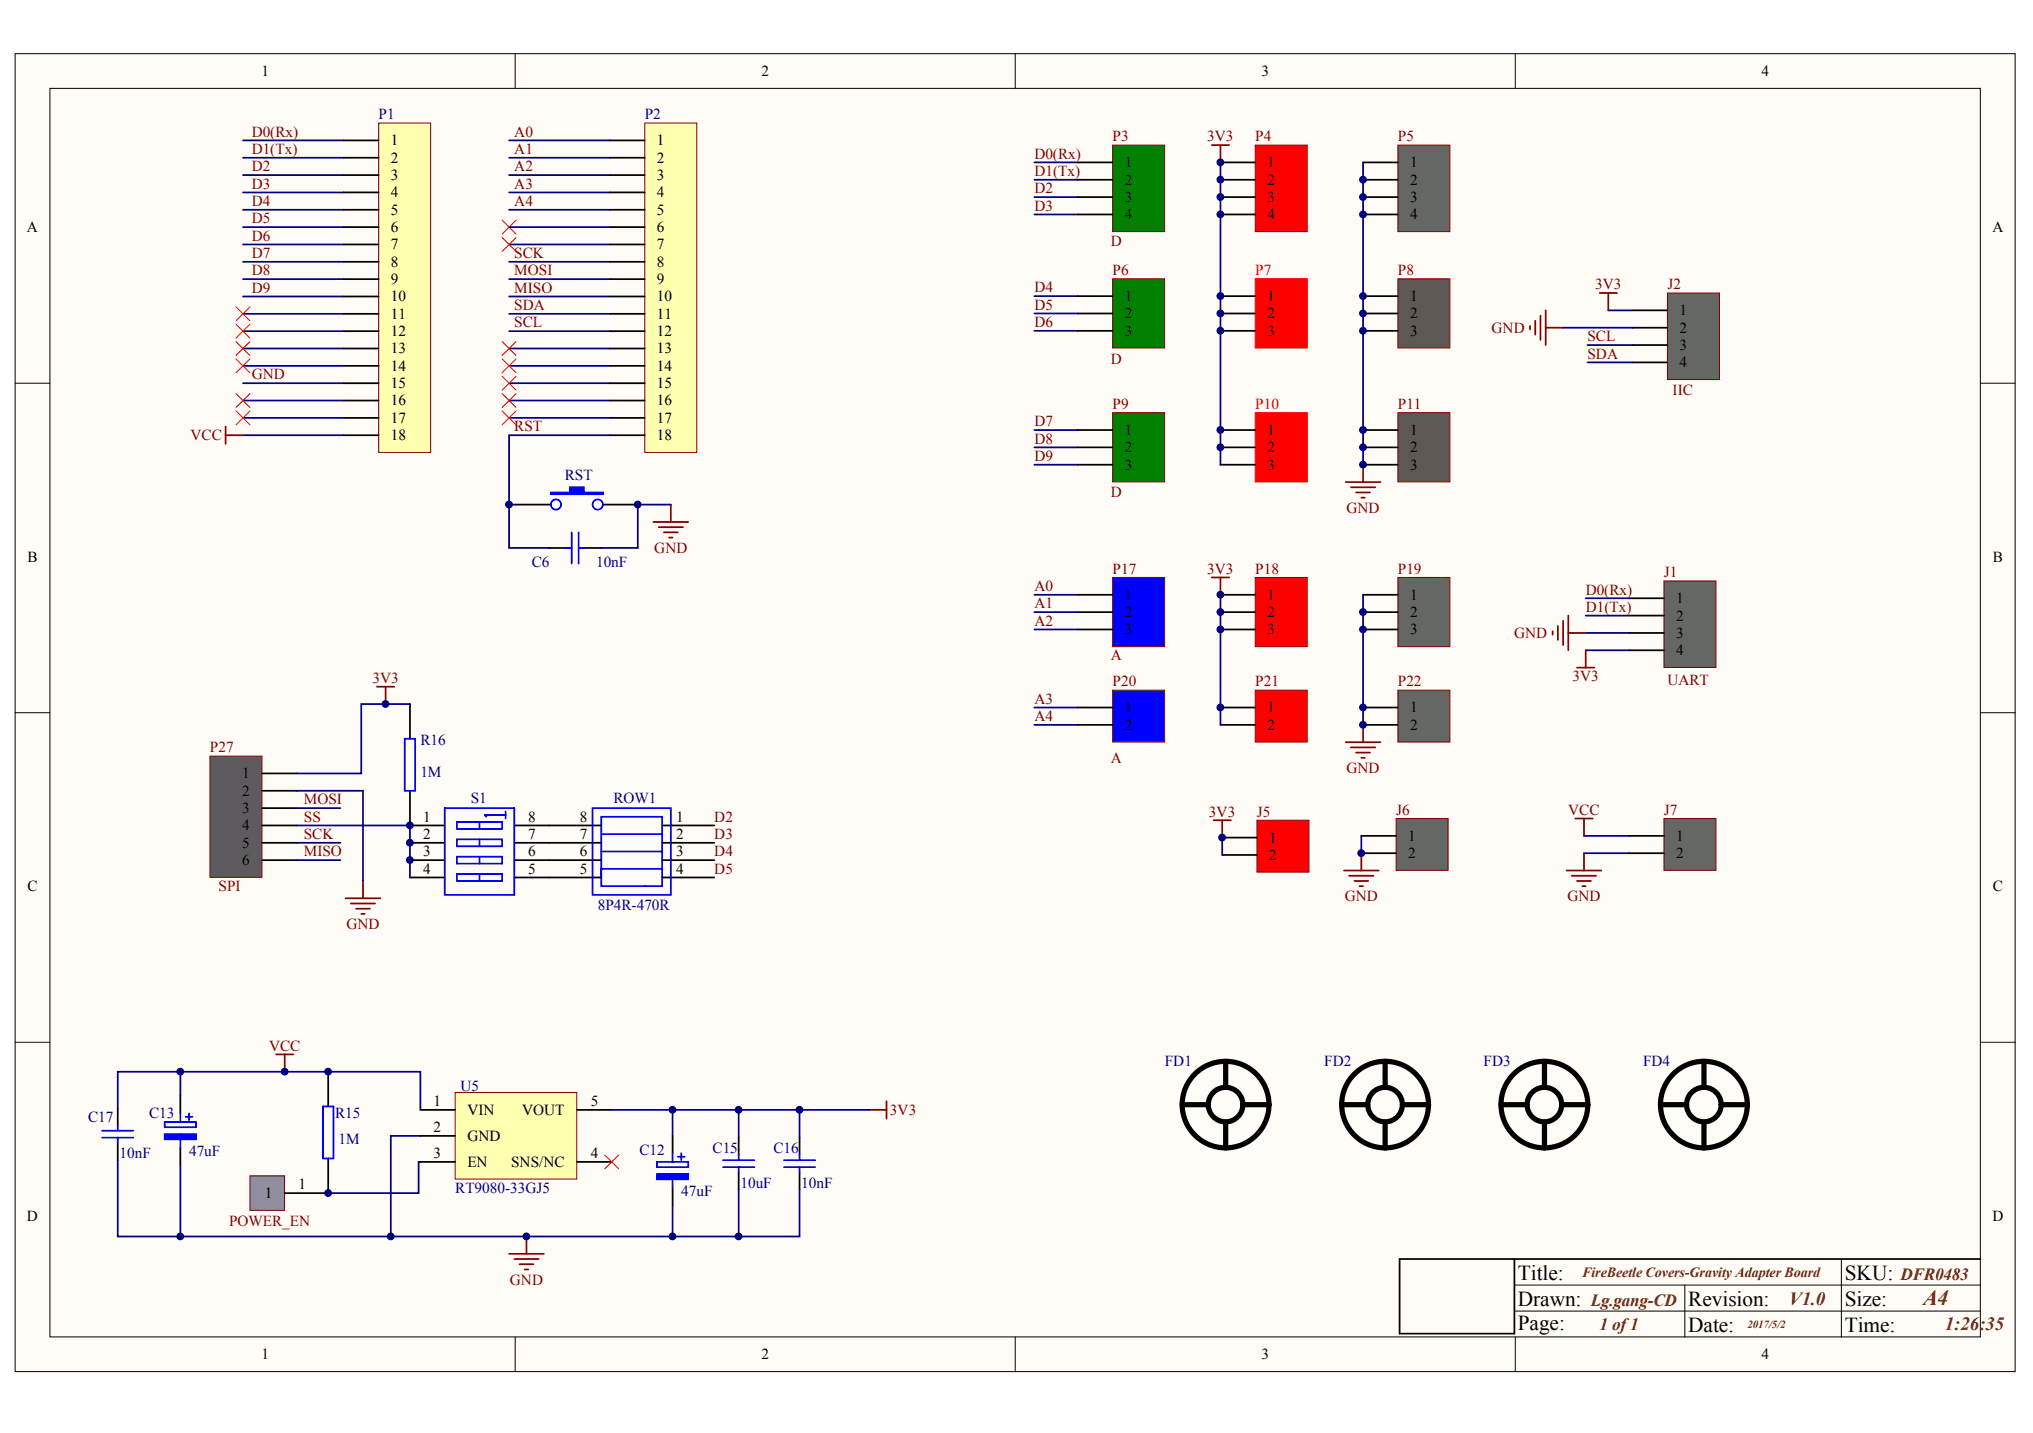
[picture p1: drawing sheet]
<svg xmlns="http://www.w3.org/2000/svg" width="287mm" height="202mm" viewBox="0 0 287 202" stroke-linecap="round" stroke-linejoin="round" font-family="sans-serif">
<g fill="#fffcf8" stroke="#000" stroke-width=".14">
<path d="M2.1 7.6h282.2v185.9h-282.2z"/>
<path d="M7 12.5h272.4v176.1h-272.4z"/>
</g>
<g fill="none" stroke="#000" stroke-width=".14">
<path d="M72.7 7.6v4.9M143.2 7.6v4.9M213.8 7.6v4.9M2.1 54.1h4.9M279.4 54.1h4.9M2.1 100.5h4.9M279.4 100.5h4.9M2.1 147h4.9M279.4 147h4.9M259.8 177.6v11M72.7 188.6v4.9M143.2 188.6v4.9"/>
<path d="M213.6 184.9h65.8M213.6 181.3h65.8M213.8 188.6v4.9M237.7 181.3v7.3"/>
</g>
<path d="M213.6 177.6v10.5h-16.1v-10.5h81.9" fill="none" stroke="#000" stroke-width=".25"/>
<path d="M34.3 19.8h14.2M34.3 22.3h14.2M34.3 24.7h14.2M34.3 27.1h14.2M34.3 29.6h14.2M34.3 32h14.2M34.3 34.5h14.2M34.3 36.9h14.2M34.3 39.4h14.2M34.3 41.8h14.2M34.3 54.1h14.2" fill="none" stroke="#000080" stroke-width=".25"/>
<path d="M53.4 17.4h7.4v46.4h-7.4z" fill="#ffffb0" stroke="#800000" stroke-width=".14"/>
<g fill="none" stroke="#000" stroke-width=".25">
<path d="M48.5 19.8h4.9M48.5 22.3h4.9M48.5 24.7h4.9M48.5 27.1h4.9M48.5 29.6h4.9M48.5 32h4.9M48.5 34.5h4.9M48.5 36.9h4.9M48.5 39.4h4.9M48.5 41.8h4.9M48.5 44.3h4.9M48.5 46.7h4.9"/>
<path d="M48.5 49.2h4.9M48.5 51.6h4.9M48.5 54.1h4.9M48.5 56.5h4.9M48.5 58.9h4.9M48.5 61.4h4.9"/>
</g>
<path d="M34.3 58.9h14.2M34.3 61.4h14.2" fill="none" stroke="#000080" stroke-width=".25"/>
<path d="M235.2 41.3h7.4v12.2h-7.4z" fill="#656764" stroke="#800000" stroke-width=".14"/>
<path d="M230.3 43.8h4.9M230.3 46.2h4.9M230.3 48.7h4.9M230.3 51.1h4.9" fill="none" stroke="#000" stroke-width=".25"/>
<path d="M177.3 115.7h7.4v7.3h-7.4z" fill="#f00" stroke="#800000" stroke-width=".14"/>
<path d="M172.4 118.2h4.9M172.4 120.6h4.9" fill="none" stroke="#000" stroke-width=".25"/>
<g fill="none" stroke="#000080" stroke-width=".25">
<path d="M145.9 22.9h6.2M145.9 25.4h6.2M145.9 27.8h6.2M145.9 30.3h6.2M145.9 44.2h6.2M145.9 46.7h6.2M145.9 41.8h6.2M220.5 46.2h9.8M224 48.7h6.3M224 51.1h6.3M226.9 43.8h3.4M145.9 60.7h6.2"/>
<path d="M145.9 63.1h6.2M145.9 65.6h6.2M223.5 117.9h6.3M223.5 120.4h6.3"/>
</g>
<path d="M215.9 46v.5M216.6 45.2v2M217.3 44.5v3.4M218.1 43.8v4.9M218.1 46.2h2.4M225.7 41.3h2.4M226.9 41.3v2.5M221 122.8h4.9M221.7 123.5h3.5M222.5 124.3h1.9M223.2 125h.5M223.5 120.4v2.4" fill="none" stroke="#800000" stroke-width=".25"/>
<path d="M234.7 81.9h7.4v12.3h-7.4z" fill="#656764" stroke="#800000" stroke-width=".14"/>
<path d="M229.8 84.4h4.9M229.8 86.8h4.9M229.8 89.3h4.9M229.8 91.7h4.9" fill="none" stroke="#000" stroke-width=".25"/>
<path d="M223.7 84.4h6.1M223.7 86.8h6.1M223.7 89.3h6.1M223.7 91.7h6.1" fill="none" stroke="#000080" stroke-width=".25"/>
<path d="M219 89v.5M219.8 88.3v2M220.5 87.6v3.4M221.3 86.8v4.9M221.3 89.3h2.4M222.5 94.2h2.4M223.7 91.7v2.5" fill="none" stroke="#800000" stroke-width=".25"/>
<path d="M197 115.5h7.3v7.3h-7.3z" fill="#656764" stroke="#800000" stroke-width=".14"/>
<path d="M192.1 117.9h4.9M192.1 120.4h4.9" fill="none" stroke="#000" stroke-width=".25"/>
<path d="M171.2 115.7h2.4M172.4 115.7v2.5M189.6 122.8h4.9M190.3 123.5h3.5M191.1 124.3h1.9M191.8 125h.5M192.1 120.4v2.4" fill="none" stroke="#800000" stroke-width=".25"/>
<g fill="none" stroke="#000" stroke-width=".74">
<path d="M166.8 155.8h3.7M172.9 149.7v3.7M172.9 158.3v3.6M175.4 155.8h3.6M189.3 155.8h3.7M195.4 149.7v3.7M195.4 158.3v3.6M197.9 155.8h3.6M211.8 155.8h3.6M217.9 149.7v3.7M217.9 158.3v3.6M220.3 155.8h3.7"/>
<path d="M234.3 155.8h3.6M240.4 149.7v3.7M240.4 158.3v3.6M242.8 155.8h3.7"/>
<circle cx="172.9" cy="155.8" r="2.44"/>
<circle cx="172.9" cy="155.8" r="6.1"/>
<circle cx="195.4" cy="155.8" r="2.44"/>
<circle cx="195.4" cy="155.8" r="6.1"/>
<circle cx="217.9" cy="155.8" r="2.44"/>
<circle cx="217.9" cy="155.8" r="6.1"/>
<circle cx="240.4" cy="155.8" r="2.44"/>
<circle cx="240.4" cy="155.8" r="6.1"/>
</g>
<path d="M172.4 118.2v2.4M192.1 117.9v2.5" fill="none" stroke="#000080" stroke-width=".25"/>
<path d="M177.1 20.5h7.3v12.2h-7.3z" fill="#f00" stroke="#800000" stroke-width=".14"/>
<path d="M172.2 22.9h4.9M172.2 25.4h4.9M172.2 27.8h4.9M172.2 30.3h4.9" fill="none" stroke="#000" stroke-width=".25"/>
<path d="M157 20.5h7.3v12.2h-7.3z" fill="#008000" stroke="#800000" stroke-width=".14"/>
<path d="M152.1 22.9h4.9M152.1 25.4h4.9M152.1 27.8h4.9M152.1 30.3h4.9" fill="none" stroke="#000" stroke-width=".25"/>
<path d="M197.2 20.5h7.3v12.2h-7.3z" fill="#656764" stroke="#800000" stroke-width=".14"/>
<path d="M192.3 22.9h4.9M192.3 25.4h4.9M192.3 27.8h4.9M192.3 30.3h4.9" fill="none" stroke="#000" stroke-width=".25"/>
<path d="M157 58.2h7.3v9.8h-7.3z" fill="#008000" stroke="#800000" stroke-width=".14"/>
<path d="M152.1 60.7h4.9M152.1 63.1h4.9M152.1 65.6h4.9M172.2 60.7h4.9M172.2 63.1h4.9M172.2 65.6h4.9" fill="none" stroke="#000" stroke-width=".25"/>
<path d="M177.1 58.2h7.3v9.8h-7.3z" fill="#f00" stroke="#f00" stroke-width=".14"/>
<path d="M197.2 58.2h7.3v9.8h-7.3z" fill="#5e5854" stroke="#800000" stroke-width=".14"/>
<path d="M192.3 60.7h4.9M192.3 63.1h4.9M192.3 65.6h4.9" fill="none" stroke="#000" stroke-width=".25"/>
<path d="M157 81.5h7.3v9.7h-7.3z" fill="#00f" stroke="#800000" stroke-width=".14"/>
<path d="M152.1 83.9h4.9M152.1 86.3h4.9M152.1 88.8h4.9" fill="none" stroke="#000" stroke-width=".25"/>
<path d="M177.1 81.5h7.3v9.7h-7.3z" fill="#f00" stroke="#800000" stroke-width=".14"/>
<path d="M172.2 83.9h4.9M172.2 86.3h4.9M172.2 88.8h4.9" fill="none" stroke="#000" stroke-width=".25"/>
<path d="M197.2 81.5h7.3v9.7h-7.3z" fill="#656764" stroke="#800000" stroke-width=".14"/>
<path d="M192.3 83.9h4.9M192.3 86.3h4.9M192.3 88.8h4.9" fill="none" stroke="#000" stroke-width=".25"/>
<path d="M145.9 83.9h6.2M145.9 86.3h6.2M145.9 88.8h6.2M145.9 99.8h6.2M145.9 102.3h6.2" fill="none" stroke="#000080" stroke-width=".25"/>
<path d="M157 97.4h7.3v7.3h-7.3z" fill="#00f" stroke="#800000" stroke-width=".14"/>
<path d="M152.1 99.8h4.9M152.1 102.3h4.9" fill="none" stroke="#000" stroke-width=".25"/>
<path d="M177.1 97.4h7.3v7.3h-7.3z" fill="#f00" stroke="#800000" stroke-width=".14"/>
<path d="M172.2 99.8h4.9M172.2 102.3h4.9" fill="none" stroke="#000" stroke-width=".25"/>
<path d="M197.2 97.4h7.3v7.3h-7.3z" fill="#656764" stroke="#800000" stroke-width=".14"/>
<path d="M172.2 41.8h4.9M172.2 44.2h4.9M172.2 46.7h4.9M192.3 99.8h4.9M192.3 102.3h4.9" fill="none" stroke="#000" stroke-width=".25"/>
<path d="M177.1 39.3h7.3v9.8h-7.3z" fill="#f00" stroke="#f00" stroke-width=".14"/>
<path d="M197.2 39.3h7.3v9.8h-7.3z" fill="#5e5854" stroke="#800000" stroke-width=".14"/>
<path d="M192.3 41.8h4.9M192.3 44.2h4.9M192.3 46.7h4.9" fill="none" stroke="#000" stroke-width=".25"/>
<path d="M157 39.3h7.3v9.8h-7.3z" fill="#008000" stroke="#800000" stroke-width=".14"/>
<path d="M152.1 41.8h4.9M152.1 44.2h4.9M152.1 46.7h4.9" fill="none" stroke="#000" stroke-width=".25"/>
<path d="M172.2 22.9v42.7M192.3 22.9v42.7M34.3 44.3h14.2M34.3 46.7h14.2M34.3 49.2h14.2M34.3 51.6h14.2M34.3 56.5h14.2M172.2 83.9v18.4M192.3 83.9v18.4M94.9 160.2v-3.6h9.3v3.9" fill="none" stroke="#000080" stroke-width=".25"/>
<g fill="none" stroke="#800000" stroke-width=".25">
<path d="M171 20.5h2.4M172.2 20.5v2.4M189.8 68h5M190.6 68.7h3.4M191.3 69.5h2M192.1 70.2h.4M192.3 65.6v2.4M171 81.5h2.4M172.2 81.5v2.4M189.8 104.7h5M190.6 105.4h3.4M191.3 106.2h2"/>
<path d="M192.1 106.9h.4M192.3 102.3v2.4M71.8 176.9h4.9M72.6 177.6h3.4M73.3 178.3h2M74 179.1h.5M74.3 174.4v2.5"/>
</g>
<path d="M33.3 43.3l2 1.9M33.3 45.7l2 2M33.3 48.2l2 1.9M33.3 50.6l2 2M33.3 55.5l2 2M35.3 43.3l-2 1.9M35.3 45.7l-2 2M35.3 48.2l-2 1.9M35.3 50.6l-2 2M35.3 55.5l-2 2" fill="none" stroke="#f00" stroke-width=".14"/>
<path d="M64.2 154.1h17.2v12.2h-17.2z" fill="#ffffb0" stroke="#800000" stroke-width=".14"/>
<g fill="none" stroke="#000" stroke-width=".25">
<path d="M25.4 154.6v2.5M46.3 151.2v4.9M59.3 156.6h4.9M81.4 156.6h4.9M25.4 161.9v2.5M46.3 163.4v4.9M59.3 160.2h4.9M59.3 163.9h4.9M81.4 163.9h4.9M94.9 160.2v2.5M94.9 167.6v2.4M104.2 160.5v2.4"/>
<path d="M104.2 165.4v2.4M112.8 160.5v2.4M112.8 165.4v2.4"/>
</g>
<path d="M85.3 162.9l2 2M87.3 162.9l-2 2" fill="none" stroke="#f00" stroke-width=".14"/>
<path d="M25.4 154.6v-3.4h33.9v5.4M86.3 156.6h8.6M104.2 156.6h8.6v3.9M112.8 156.6h9.8M25.4 164.4v10h29.7M59.3 160.2h-4.2v14.2h39.8M59.3 163.9h-.2v4.4h-12.8M104.2 167.8v6.6h-9.3v-4.4" fill="none" stroke="#000080" stroke-width=".25"/>
<g fill="none" stroke="#00f" stroke-width=".25">
<path d="M23.2 158.3h4.5v.7h-4.5zM25.4 157.1v1.2M25.4 160v1.9M26.2 157.5h1M26.7 157.1v.9M45.6 156.1h1.4v7.3h-1.4zM92.7 163.9h4.4v.7h-4.4zM94.9 162.7v1.2M94.9 165.6v2M95.6 163.2h1M96.1 162.7v1M102 164.6h4.4"/>
<path d="M102 163.7h4.4M104.2 162.9v.8M104.2 164.6v.8M110.6 164.6h4.4M110.6 163.7h4.4M112.8 162.9v.8M112.8 164.6v.8"/>
</g>
<g fill="#00f" stroke="#00f" stroke-width=".25">
<path d="M92.7 165.6h4.4v.7h-4.4z" fill-rule="evenodd"/>
<path d="M23.2 160h4.5v.7h-4.5z" fill-rule="evenodd"/>
</g>
<path d="M122.6 156.6h2.5M125.1 155.3v2.5" fill="none" stroke="#800000" stroke-width=".25"/>
<path d="M234.7 115.5h7.4v7.3h-7.4z" fill="#656764" stroke="#800000" stroke-width=".14"/>
<path d="M229.8 117.9h4.9M229.8 120.4h4.9" fill="none" stroke="#000" stroke-width=".25"/>
<path d="M35.3 165.9h4.8v4.8h-4.8z" fill="#8b8099" stroke="#800000" stroke-width=".14"/>
<path d="M40.2 168.3h6.1" fill="none" stroke="#000" stroke-width=".25"/>
<g fill="none" stroke="#000080" stroke-width=".25">
<path d="M71.8 19.8h14.3M71.8 22.3h14.3M71.8 24.7h14.3M71.8 27.1h14.3M71.8 29.6h14.3M71.8 34.5h14.3M71.8 36.9h14.3M71.8 39.4h14.3M71.8 41.8h14.3M71.8 44.3h14.3M71.8 46.7h14.3M71.8 49.2h14.3"/>
<path d="M71.8 51.6h14.3M71.8 54.1h14.3M71.8 56.5h14.3M112.8 167.8v6.6h-8.6"/>
</g>
<path d="M31.8 60.2v2.4M31.8 61.4h2.5M222.2 115.5h2.5M223.5 115.5v2.4M38.9 148.7h2.5M40.2 148.7v2.5" fill="none" stroke="#800000" stroke-width=".25"/>
<path d="M33.3 58l2 1.9M35.3 58l-2 1.9" fill="none" stroke="#f00" stroke-width=".14"/>
<path d="M91 17.4h7.3v46.4h-7.3z" fill="#ffffb0" stroke="#800000" stroke-width=".14"/>
<g fill="none" stroke="#000" stroke-width=".25">
<path d="M86.1 19.8h4.9M86.1 22.3h4.9M86.1 24.7h4.9M86.1 27.1h4.9M86.1 29.6h4.9M86.1 32h4.9M86.1 34.5h4.9M86.1 36.9h4.9M86.1 39.4h4.9M86.1 41.8h4.9M86.1 44.3h4.9M86.1 46.7h4.9"/>
<path d="M86.1 49.2h4.9M86.1 51.6h4.9M86.1 54.1h4.9M86.1 56.5h4.9M86.1 58.9h4.9M72.8 71.2h4.9M77.5 77.3h2.4M82.4 77.3h2.4M85.1 71.2h4.9M86.1 61.4h4.9M57.8 99.3v4.9M57.8 111.5v4.9h4.9"/>
<path d="M57.8 118.9h4.9M72.6 116.4h12.2M72.6 118.9h12.2M93.4 116.4h7.4M93.4 118.9h7.4M57.8 121.3h4.9M57.8 123.8h4.9M72.6 121.3h12.2M72.6 123.8h12.2M93.4 121.3h7.4M93.4 123.8h7.4"/>
</g>
<path d="M71.8 32h14.3M71.8 58.9h14.3M71.8 71.2v6.1h5.7M86.1 61.4h-14.3v9.8h1M94.6 71.2h-4.6v6.1h-5.2" fill="none" stroke="#000080" stroke-width=".25"/>
<g fill="none" stroke="#f00" stroke-width=".14">
<path d="M70.8 31.1l2 1.9M70.8 33.5l2 2M72.8 31.1l-2 1.9M72.8 33.5l-2 2M70.8 48.2l2 1.9M70.8 50.6l2 2M70.8 53.1l2 1.9M70.8 55.5l2 2M70.8 58l2 1.9M72.8 48.2l-2 1.9M72.8 50.6l-2 2M72.8 53.1l-2 1.9"/>
<path d="M72.8 55.5l-2 2M72.8 58l-2 1.9"/>
</g>
<path d="M77.7 69.5h2.7v-.8h2v.8h2.7v.2h-7.4z" fill-rule="evenodd" fill="#00f" stroke="#00f" stroke-width=".25"/>
<g fill="none" stroke="#00f" stroke-width=".25">
<path d="M79.9 77.3h.8M80.7 75.1v4.4M81.6 77.3h.8M81.6 75.1v4.4M57.1 104.2h1.5v7.3h-1.5zM62.7 114h9.9v12.2h-9.9zM64.5 116h6.3v.9h-6.3zM64.5 118.4h6.3v1h-6.3zM67.6 116v.9M67.6 118.4v1M71.3 115h-2.9l.2 .2M71.3 114.5v1"/>
<path d="M83.6 114h11v12.2h-11zM84.8 117.7h8.6M64.5 120.8h6.3v1h-6.3zM64.5 123.3h6.3v1h-6.3zM67.6 120.8v1M67.6 123.3v1M84.8 122.6h8.6v2.4h-8.6zM84.8 120.1h8.6M93.4 122.6v-7.4h-8.6v8.6"/>
<circle cx="78.4" cy="71.2" r=".72"/>
<circle cx="84.3" cy="71.2" r=".72"/>
</g>
<path d="M92.2 73.6h4.9M92.9 74.4h3.5M93.7 75.1h1.9M94.4 75.8h.5M94.6 71.2v2.4M53.2 96.9h2.4M54.4 96.9v2.4" fill="none" stroke="#800000" stroke-width=".25"/>
<path d="M29.6 106.7h7.4v17.1h-7.4z" fill="#5d5b60" stroke="#800000" stroke-width=".14"/>
<path d="M37 109.1h4.9M37 111.5h4.9M37 114h4.9M37 116.4h4.9M37 118.9h4.9M37 121.3h4.9M16.6 156.3v2.5M16.6 161.2v2.5" fill="none" stroke="#000" stroke-width=".25"/>
<path d="M48.8 126.7h4.9M49.5 127.5h3.4M50.2 128.2h2M51 128.9h.5M51.2 124.3v2.4" fill="none" stroke="#800000" stroke-width=".25"/>
<path d="M57.8 99.3h-6.8v9.8h-9.1M41.9 116.4h15.9v7.4M41.9 111.5h9.3v12.8M41.9 114h6.1M41.9 118.9h6.1M41.9 121.3h6.1M25.4 151.2h-8.8v5.1M16.6 163.7v10.7h8.8" fill="none" stroke="#000080" stroke-width=".25"/>
<path d="M14.4 159.5h4.4M16.6 158.8v.7M14.4 160.5h4.4M16.6 160.5v.7" fill="none" stroke="#00f" stroke-width=".25"/>
<g fill="#000080" stroke="#000080" stroke-width=".14">
<circle cx="25.4" cy="174.4" r=".48"/>
<circle cx="25.4" cy="151.2" r=".48"/>
<circle cx="40.2" cy="151.2" r=".48"/>
<circle cx="46.3" cy="168.3" r=".48"/>
<circle cx="46.3" cy="151.2" r=".48"/>
<circle cx="54.4" cy="99.3" r=".48"/>
<circle cx="55.1" cy="174.4" r=".48"/>
<circle cx="57.8" cy="121.3" r=".48"/>
<circle cx="57.8" cy="118.9" r=".48"/>
<circle cx="57.8" cy="116.4" r=".48"/>
<circle cx="71.8" cy="71.2" r=".48"/>
<circle cx="74.3" cy="174.4" r=".48"/>
<circle cx="90" cy="71.2" r=".48"/>
<circle cx="94.9" cy="174.4" r=".48"/>
<circle cx="94.9" cy="156.6" r=".48"/>
<circle cx="104.2" cy="174.4" r=".48"/>
<circle cx="104.2" cy="156.6" r=".48"/>
<circle cx="112.8" cy="156.6" r=".48"/>
<circle cx="172.2" cy="99.8" r=".48"/>
<circle cx="172.2" cy="88.8" r=".48"/>
<circle cx="172.2" cy="86.3" r=".48"/>
<circle cx="172.2" cy="83.9" r=".48"/>
<circle cx="172.2" cy="63.1" r=".48"/>
<circle cx="172.2" cy="60.6" r=".48"/>
<circle cx="172.2" cy="46.7" r=".48"/>
<circle cx="172.2" cy="44.2" r=".48"/>
<circle cx="172.2" cy="41.8" r=".48"/>
<circle cx="172.2" cy="30.2" r=".48"/>
<circle cx="172.2" cy="27.8" r=".48"/>
<circle cx="172.2" cy="25.3" r=".48"/>
<circle cx="172.2" cy="22.9" r=".48"/>
<circle cx="172.4" cy="118.1" r=".48"/>
<circle cx="192" cy="120.3" r=".48"/>
<circle cx="192.3" cy="102.2" r=".48"/>
<circle cx="192.3" cy="99.8" r=".48"/>
<circle cx="192.3" cy="88.8" r=".48"/>
<circle cx="192.3" cy="86.3" r=".48"/>
<circle cx="192.3" cy="65.5" r=".48"/>
<circle cx="192.3" cy="63.1" r=".48"/>
<circle cx="192.3" cy="60.6" r=".48"/>
<circle cx="192.3" cy="46.7" r=".48"/>
<circle cx="192.3" cy="44.2" r=".48"/>
<circle cx="192.3" cy="41.8" r=".48"/>
<circle cx="192.3" cy="30.2" r=".48"/>
<circle cx="192.3" cy="27.8" r=".48"/>
<circle cx="192.3" cy="25.3" r=".48"/>
</g>
<text font-size="3.1" fill="#630" x="271.3" y="184">A4</text>
<g font-size="3">
<text x="214.1" y="180.6">Title:</text>
<text x="214.1" y="184.2">Drawn:</text>
<text x="238.2" y="184.2">Revision:</text>
<text x="260.3" y="180.6">SKU:</text>
<text x="260.3" y="184.2">Size:</text>
<text x="214.1" y="187.7">Page:</text>
<text x="238.2" y="187.9">Date:</text>
<text x="260.3" y="187.9">Time:</text>
</g>
<g font-size="2.6" fill="#630">
<text x="252.4" y="184.1">V1.0</text>
<text x="274.4" y="187.7">1:26:35</text>
</g>
<g font-size="2.4" fill="#630">
<text x="224.4" y="184.2">Lg.gang-CD</text>
<text x="268.1" y="180.5">DFR0483</text>
<text x="225.7" y="187.6">1 of1</text>
</g>
<g font-size="2.2">
<text x="36.9" y="10.7">1</text>
<text x="107.4" y="10.7">2</text>
<text x="178" y="10.7">3</text>
<text x="248.5" y="10.7">4</text>
<text x="55.1" y="20.5">1</text>
<text x="55.1" y="22.9">2</text>
<text x="92.7" y="20.5">1</text>
<text x="92.7" y="22.9">2</text>
<text x="158.7" y="23.6">1</text>
<text x="178.8" y="23.6">1</text>
<text x="198.9" y="23.6">1</text>
<text x="55.1" y="25.4">3</text>
<text x="55.1" y="27.8">4</text>
<text x="92.7" y="25.4">3</text>
<text x="92.7" y="27.8">4</text>
<text x="158.7" y="26.1">2</text>
<text x="158.7" y="28.5">3</text>
<text x="178.8" y="26.1">2</text>
<text x="178.8" y="28.5">3</text>
<text x="198.9" y="26.1">2</text>
<text x="198.9" y="28.5">3</text>
<text x="3.8" y="32.7">A</text>
<text x="55.1" y="30.3">5</text>
<text x="55.1" y="32.7">6</text>
<text x="55.1" y="35.2">7</text>
<text x="92.7" y="30.3">5</text>
<text x="92.7" y="32.7">6</text>
<text x="92.7" y="35.2">7</text>
<text x="158.7" y="30.9">4</text>
<text x="178.8" y="30.9">4</text>
<text x="198.9" y="30.9">4</text>
<text x="281.1" y="32.7">A</text>
<text x="55.1" y="37.6">8</text>
<text x="55.1" y="40.1">9</text>
<text x="92.7" y="37.6">8</text>
<text x="92.7" y="40.1">9</text>
<text x="55.1" y="42.5">10</text>
<text x="55.1" y="45">11</text>
<text x="55.1" y="47.4">12</text>
<text x="92.7" y="42.5">10</text>
<text x="92.7" y="45">11</text>
<text x="92.7" y="47.4">12</text>
<text x="158.7" y="42.5">1</text>
<text x="158.7" y="44.9">2</text>
<text x="158.7" y="47.4">3</text>
<text x="178.8" y="42.5">1</text>
<text x="178.8" y="44.9">2</text>
<text x="178.8" y="47.4">3</text>
<text x="198.9" y="42.5">1</text>
<text x="198.9" y="44.9">2</text>
<text x="198.9" y="47.4">3</text>
<text x="237" y="44.5">1</text>
<text x="237" y="46.9">2</text>
<text x="55.1" y="49.9">13</text>
<text x="55.1" y="52.3">14</text>
<text x="92.7" y="49.9">13</text>
<text x="92.7" y="52.3">14</text>
<text x="237" y="49.4">3</text>
<text x="237" y="51.8">4</text>
<text x="55.1" y="54.8">15</text>
<text x="55.1" y="57.2">16</text>
<text x="55.1" y="59.6">17</text>
<text x="92.7" y="54.8">15</text>
<text x="92.7" y="57.2">16</text>
<text x="92.7" y="59.6">17</text>
<text x="55.1" y="62.1">18</text>
<text x="92.7" y="62.1">18</text>
<text x="158.7" y="61.4">1</text>
<text x="158.7" y="63.8">2</text>
<text x="178.8" y="61.4">1</text>
<text x="178.8" y="63.8">2</text>
<text x="198.9" y="61.4">1</text>
<text x="198.9" y="63.8">2</text>
<text x="158.7" y="66.2">3</text>
<text x="178.8" y="66.2">3</text>
<text x="198.9" y="66.2">3</text>
<text x="3.9" y="79.2">B</text>
<text x="281.1" y="79.2">B</text>
<text x="158.7" y="84.6">1</text>
<text x="158.7" y="87">2</text>
<text x="158.7" y="89.5">3</text>
<text x="178.8" y="84.6">1</text>
<text x="178.8" y="87">2</text>
<text x="178.8" y="89.5">3</text>
<text x="198.9" y="84.6">1</text>
<text x="198.9" y="87">2</text>
<text x="198.9" y="89.5">3</text>
<text x="236.5" y="85.1">1</text>
<text x="236.5" y="87.5">2</text>
<text x="236.5" y="90">3</text>
<text x="236.5" y="92.4">4</text>
<text x="158.7" y="100.5">1</text>
<text x="178.8" y="100.5">1</text>
<text x="198.9" y="100.5">1</text>
<text x="158.7" y="102.9">2</text>
<text x="178.8" y="102.9">2</text>
<text x="198.9" y="102.9">2</text>
<text x="34.2" y="109.8">1</text>
<text x="34.2" y="112.2">2</text>
<text x="34.2" y="114.7">3</text>
<text x="34.2" y="117.1">4</text>
<text x="34.2" y="119.6">5</text>
<text x="59.7" y="115.9">1</text>
<text x="59.7" y="118.4">2</text>
<text x="74.5" y="115.9">8</text>
<text x="74.5" y="118.4">7</text>
<text x="81.8" y="118.4">7</text>
<text x="81.8" y="115.9">8</text>
<text x="95.4" y="115.9">1</text>
<text x="95.4" y="118.4">2</text>
<text x="179" y="118.8">1</text>
<text x="198.7" y="118.6">1</text>
<text x="236.5" y="118.6">1</text>
<text x="3.9" y="125.7">C</text>
<text x="34.2" y="122">6</text>
<text x="59.7" y="120.8">3</text>
<text x="59.7" y="123.3">4</text>
<text x="74.5" y="120.8">6</text>
<text x="74.5" y="123.3">5</text>
<text x="81.8" y="123.3">5</text>
<text x="81.8" y="120.8">6</text>
<text x="95.4" y="120.8">3</text>
<text x="95.4" y="123.3">4</text>
<text x="179" y="121.3">2</text>
<text x="198.7" y="121.1">2</text>
<text x="236.5" y="121.1">2</text>
<text x="281.1" y="125.7">C</text>
<text x="61.2" y="156">1</text>
<text x="61.2" y="159.7">2</text>
<text x="65.9" y="157.3">VIN</text>
<text x="65.9" y="160.9">GND</text>
<text x="73.7" y="157.3">VOUT</text>
<text x="83.4" y="156">5</text>
<text x="42.1" y="167.8">1</text>
<text x="61.2" y="163.4">3</text>
<text x="65.9" y="164.6">EN</text>
<text x="72.1" y="164.6">SNS/NC</text>
<text x="83.4" y="163.4">4</text>
<text x="3.8" y="172.2">D</text>
<text x="37.4" y="169">1</text>
<text x="281.1" y="172.2">D</text>
<text x="36.9" y="191.8">1</text>
<text x="107.4" y="191.8">2</text>
<text x="178" y="191.8">3</text>
<text x="248.5" y="191.8">4</text>
</g>
<g font-size="2.2" fill="#000080">
<text x="53.4" y="16.8">P1</text>
<text x="91" y="16.8">P2</text>
<text x="79.7" y="67.7">RST</text>
<text x="75" y="79.9">C6</text>
<text x="84.1" y="79.9">10nF</text>
<text x="59.3" y="105.1">R16</text>
<text x="59.3" y="109.6">1M</text>
<text x="66.4" y="113.2">S1</text>
<text x="86.5" y="113.2">ROW1</text>
<text x="84.3" y="128.4">8P4R-470R</text>
<text x="64.9" y="153.8">U5</text>
<text x="164.3" y="150.4">FD1</text>
<text x="186.8" y="150.4">FD2</text>
<text x="209.3" y="150.4">FD3</text>
<text x="231.8" y="150.4">FD4</text>
<text x="12.4" y="158.2">C17</text>
<text x="21" y="157.7">C13</text>
<text x="47.3" y="157.7">R15</text>
<text x="47.8" y="161.4">1M</text>
<text x="16.9" y="163.4">10nF</text>
<text x="26.7" y="163.1">47uF</text>
<text x="90.2" y="162.9">C12</text>
<text x="100.5" y="162.6">C15</text>
<text x="104.5" y="167.5">10uF</text>
<text x="109.1" y="162.6">C16</text>
<text x="113" y="167.5">10nF</text>
<text x="64.2" y="168.3">RT9080-33GJ5</text>
<text x="96.1" y="168.8">47uF</text>
</g>
<g font-size="2.2" fill="#800000">
<text x="35.5" y="19.3">D0(Rx)</text>
<text x="35.5" y="21.7">D1(Tx)</text>
<text x="72.6" y="19.3">A0</text>
<text x="72.6" y="21.7">A1</text>
<text x="145.9" y="22.4">D0(Rx)</text>
<text x="157" y="19.9">P3</text>
<text x="170.3" y="19.9">3V3</text>
<text x="177.1" y="19.9">P4</text>
<text x="197.2" y="19.9">P5</text>
<text x="35.5" y="24.2">D2</text>
<text x="35.5" y="26.6">D3</text>
<text x="35.5" y="29.1">D4</text>
<text x="72.6" y="24.2">A2</text>
<text x="72.6" y="26.6">A3</text>
<text x="72.6" y="29.1">A4</text>
<text x="145.9" y="24.8">D1(Tx)</text>
<text x="145.9" y="29.7">D3</text>
<text x="145.9" y="27.3">D2</text>
<text x="35.5" y="31.5">D5</text>
<text x="35.5" y="34">D6</text>
<text x="156.7" y="34.8">D</text>
<text x="35.5" y="36.4">D7</text>
<text x="35.5" y="38.8">D8</text>
<text x="35.5" y="41.3">D9</text>
<text x="72.6" y="41.3">MISO</text>
<text x="72.6" y="38.8">MOSI</text>
<text x="72.6" y="36.4">SCK</text>
<text x="145.9" y="41.2">D4</text>
<text x="157" y="38.8">P6</text>
<text x="197.2" y="38.8">P8</text>
<text x="225" y="40.8">3V3</text>
<text x="235.2" y="40.8">J2</text>
<text x="72.6" y="46.2">SCL</text>
<text x="72.6" y="43.7">SDA</text>
<text x="145.9" y="46.1">D6</text>
<text x="145.9" y="43.7">D5</text>
<text x="210.4" y="46.9">GND</text>
<text x="35.5" y="53.5">GND</text>
<text x="156.7" y="51.3">D</text>
<text x="224" y="50.6">SDA</text>
<text x="224" y="48.1">SCL</text>
<text x="157" y="57.7">P9</text>
<text x="197.2" y="57.7">P11</text>
<text x="236" y="55.7">IIC</text>
<text x="26.9" y="62.1">VCC</text>
<text x="72.6" y="60.9">RST</text>
<text x="145.9" y="60.1">D7</text>
<text x="145.9" y="62.6">D8</text>
<text x="145.9" y="65">D9</text>
<text x="156.7" y="70.2">D</text>
<text x="92.3" y="78">GND</text>
<text x="190" y="72.4">GND</text>
<text x="145.9" y="83.4">A0</text>
<text x="157" y="80.9">P17</text>
<text x="170.3" y="80.9">3V3</text>
<text x="177.1" y="80.9">P18</text>
<text x="197.2" y="80.9">P19</text>
<text x="223.7" y="83.9">D0(Rx)</text>
<text x="234.7" y="81.4">J1</text>
<text x="145.9" y="85.8">A1</text>
<text x="145.9" y="88.3">A2</text>
<text x="213.6" y="90">GND</text>
<text x="223.7" y="86.3">D1(Tx)</text>
<text x="156.7" y="93.2">A</text>
<text x="52.5" y="96.3">3V3</text>
<text x="145.9" y="99.3">A3</text>
<text x="145.9" y="101.7">A4</text>
<text x="157" y="96.8">P20</text>
<text x="177.1" y="96.8">P21</text>
<text x="197.2" y="96.8">P22</text>
<text x="221.8" y="96.1">3V3</text>
<text x="235.2" y="96.6">UART</text>
<text x="29.6" y="106.1">P27</text>
<text x="156.7" y="107.6">A</text>
<text x="42.9" y="113.5">MOSI</text>
<text x="190" y="109.1">GND</text>
<text x="42.9" y="118.4">SCK</text>
<text x="42.9" y="115.9">SS</text>
<text x="100.8" y="115.9">D2</text>
<text x="100.8" y="118.4">D3</text>
<text x="170.6" y="115.2">3V3</text>
<text x="177.3" y="115.2">J5</text>
<text x="197" y="114.9">J6</text>
<text x="221.3" y="114.9">VCC</text>
<text x="234.7" y="114.9">J7</text>
<text x="30.8" y="125.7">SPI</text>
<text x="42.9" y="120.8">MISO</text>
<text x="100.8" y="120.8">D4</text>
<text x="100.8" y="123.3">D5</text>
<text x="48.9" y="131.1">GND</text>
<text x="189.7" y="127.2">GND</text>
<text x="221.1" y="127.2">GND</text>
<text x="38" y="148.2">VCC</text>
<text x="125.6" y="157.3">3V3</text>
<text x="32.3" y="172.9">POWER_EN</text>
<text x="71.9" y="181.2">GND</text>
</g>
<g font-size="2.2" fill="#f00">
<text x="177.1" y="38.8">P7</text>
<text x="177.1" y="57.7">P10</text>
</g>
<text font-size="2" fill="#630" x="223.2" y="180.1">FireBeetle Covers-GravityAdapter Board</text>
<text font-size="1.5" fill="#630" x="246.5" y="187.3">2017/5/2</text>
</svg>
